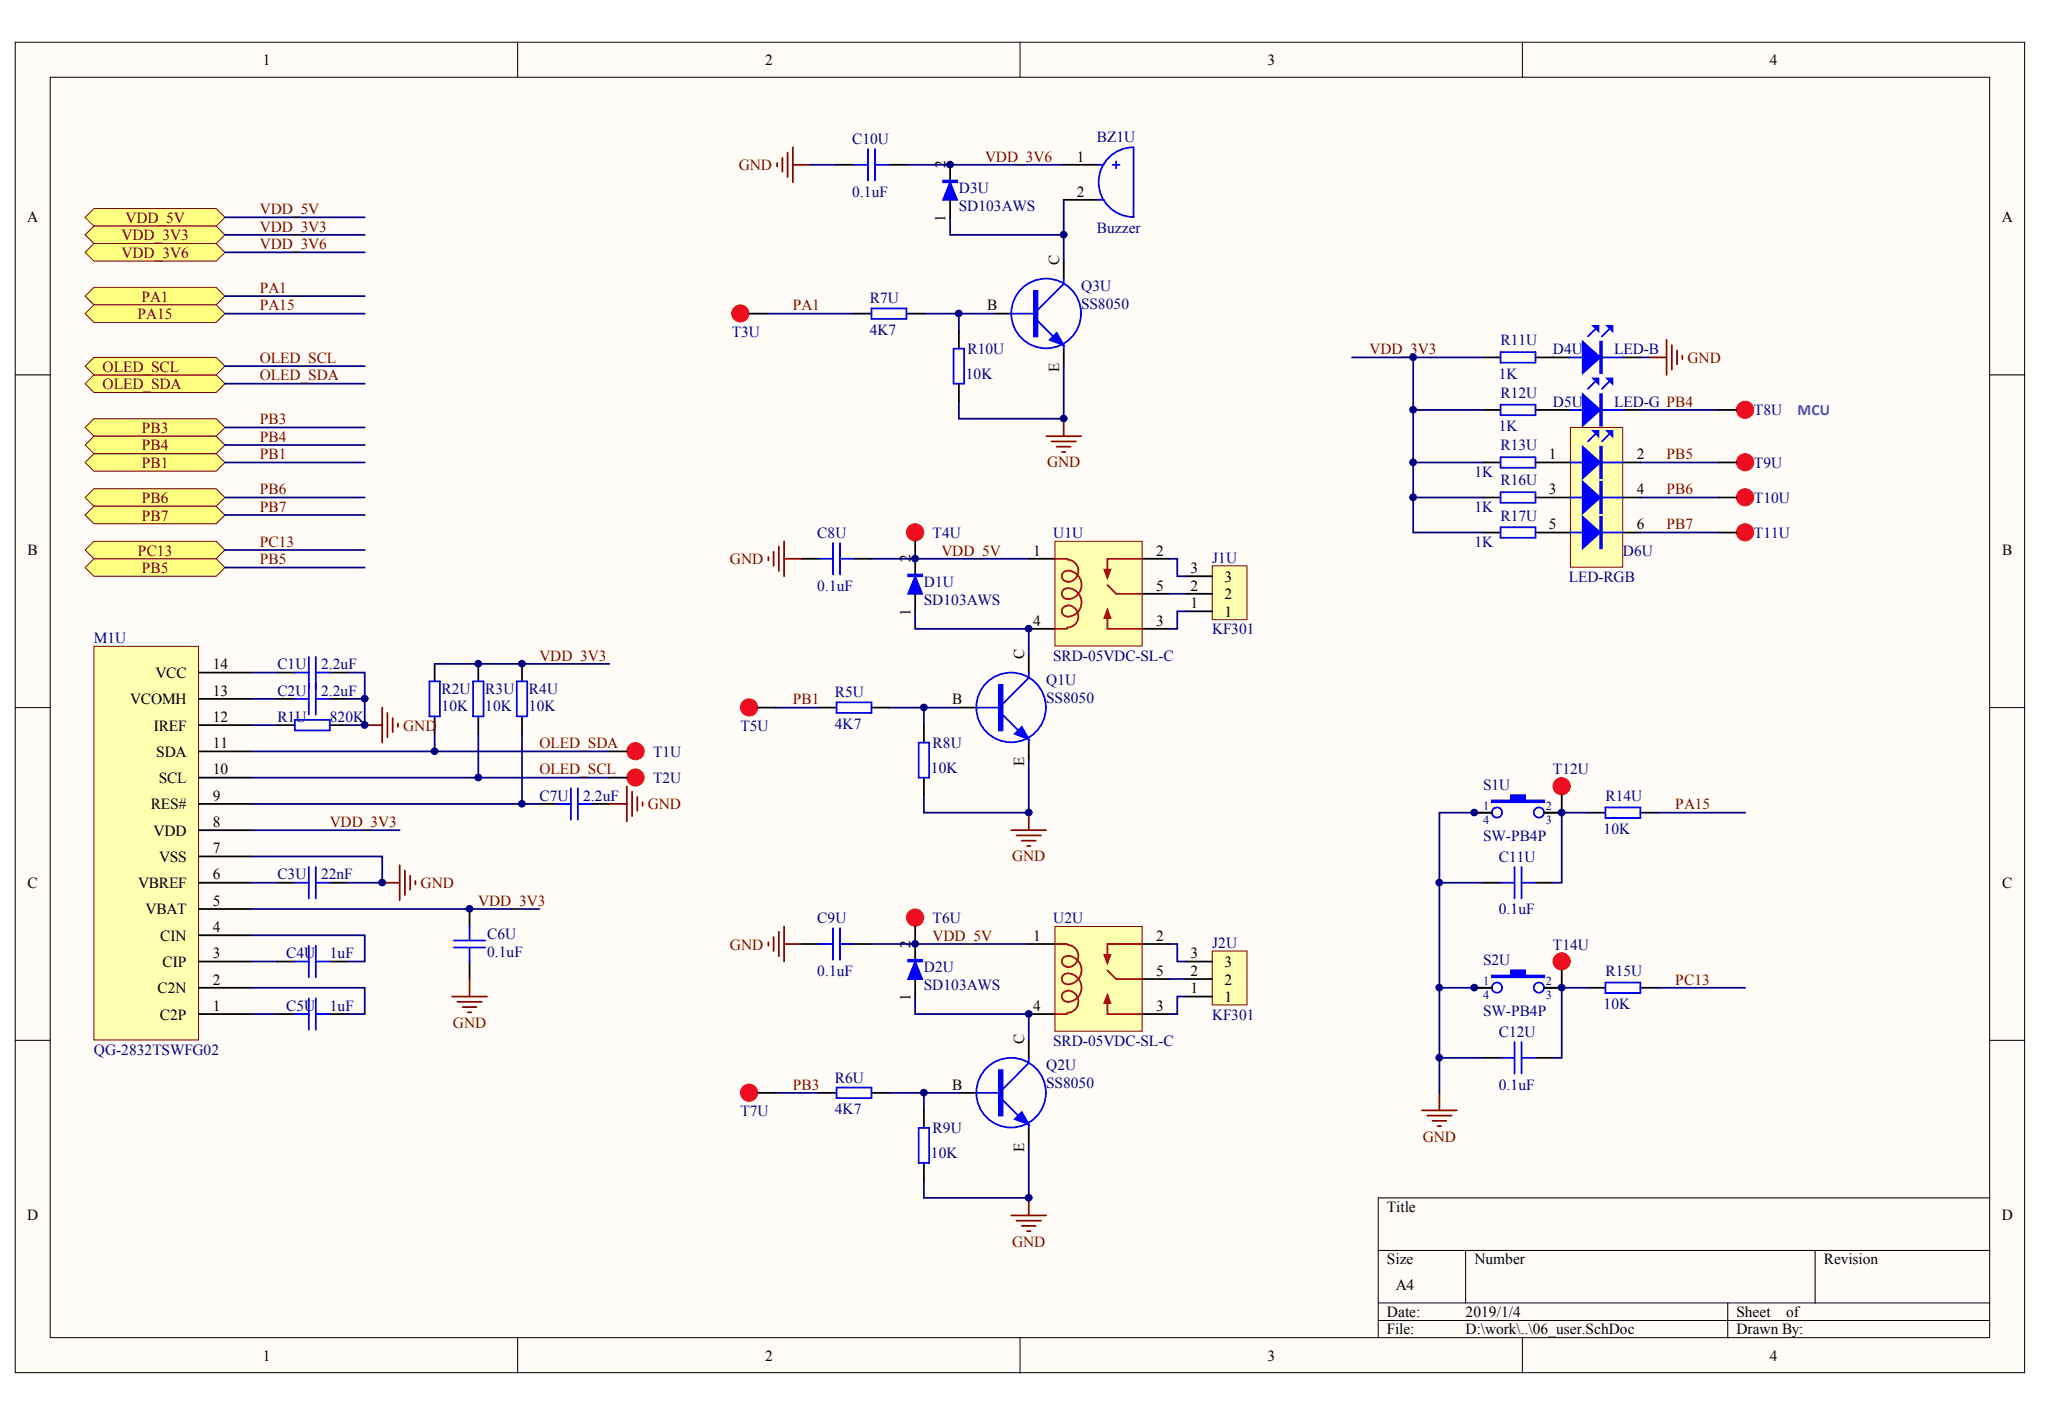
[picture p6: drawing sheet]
<svg xmlns="http://www.w3.org/2000/svg" width="289mm" height="200mm" viewBox="0 0 289 200" stroke-linecap="round" stroke-linejoin="round" font-family="sans-serif">
<g fill="#fffcf8" stroke="#000" stroke-width=".14">
<path d="M2.2 6h283.4v187.6h-283.4z"/>
<path d="M7.1 10.9h273.6v177.8h-273.6z"/>
</g>
<g fill="none" stroke="#000" stroke-width=".14">
<path d="M73 6v4.9M143.9 6v4.9M214.8 6v4.9M2.2 52.9h4.9M280.7 52.9h5M2.2 99.8h4.9M280.7 99.8h5M2.2 146.7h4.9M280.7 146.7h5M194.4 176.4h86.3M206.8 176.4v7.4M256.1 176.4v7.4"/>
<path d="M280.7 169h-86.3v19.7M73 188.7v5M143.9 188.7v5M194.4 183.8h86.3M194.4 186.3h86.3M214.8 188.7v5M243.7 183.8v4.9"/>
</g>
<path d="M13.2 29.4h17.3l1.2 1.3-1.2 1.2h-17.3l-1.2-1.2z" fill-rule="evenodd" fill="#ffff80" stroke="#800000" stroke-width=".14"/>
<path d="M31.7 30.7h19.8" fill="none" stroke="#000080" stroke-width=".25"/>
<path d="M13.2 31.9h17.3l1.2 1.2-1.2 1.3h-17.3l-1.2-1.3z" fill-rule="evenodd" fill="#ffff80" stroke="#800000" stroke-width=".14"/>
<path d="M31.7 33.1h19.8M190.7 50.4h8.7M199.4 57.8h9.8M209.2 50.4h-9.8v14.8h9.8M231.4 50.4h1.2M231.4 57.8h11.1M231.4 65.2h11.1" fill="none" stroke="#000080" stroke-width=".25"/>
<path d="M209.2 50.4h2.5M209.2 57.8h2.5M216.6 50.4h5M216.6 57.8h5M229 50.4h2.4M229 57.8h2.4M209.2 65.2h2.5M216.6 65.2h2.5" fill="none" stroke="#000" stroke-width=".25"/>
<path d="M211.7 49.7h4.9v1.5h-4.9zM211.7 57.1h4.9v1.5h-4.9zM221.6 50.4h7.4M221.6 57.8h7.4M225 46.5l-1 1M225 53.9l-1 1M227 46.5l-1 1M227 53.9l-1 1M211.7 64.5h4.9v1.5h-4.9z" fill="none" stroke="#00f" stroke-width=".25"/>
<g fill="#00f" stroke="#00f" stroke-width=".25">
<path d="M223.3 48.2l2.4 2.2-2.4 2.2z"/>
<path d="M226.7 46h.8v.7z"/>
<path d="M224.8 46h.7v.7z"/>
<path d="M223.3 55.6l2.4 2.2-2.4 2.3z"/>
<path d="M226.7 53.4h.8v.7z"/>
<path d="M224.8 53.4h.7v.7z"/>
<path d="M225.7 48.2h.3v4.4h-.3z" fill-rule="evenodd"/>
<path d="M225.7 55.6h.3v4.5h-.3z" fill-rule="evenodd"/>
</g>
<path d="M232.6 50.4h2.5M235.1 47.9v5M235.9 48.7v3.4M236.6 49.4v2M237.3 50.2v.5" fill="none" stroke="#800000" stroke-width=".25"/>
<path d="M13.2 40.5h17.3l1.2 1.3-1.2 1.2h-17.3l-1.2-1.2z" fill-rule="evenodd" fill="#ffff80" stroke="#800000" stroke-width=".14"/>
<path d="M31.7 41.8h19.8" fill="none" stroke="#000080" stroke-width=".25"/>
<path d="M13.2 43h17.3l1.2 1.2-1.2 1.3h-17.3l-1.2-1.3z" fill-rule="evenodd" fill="#ffff80" stroke="#800000" stroke-width=".14"/>
<g fill="none" stroke="#000080" stroke-width=".25">
<path d="M114.3 23.2h3.7M127.9 23.2h22.2M134 30.7v2.4h16.1M150.1 28.2v8.6M31.7 44.2h19.8M108.2 44.2h12.3M130.3 44.2h9.9M135.3 44.2v2.5M150.1 51.7v7.4h-14.8v-2.5M122.9 78.8h22.2M109.4 99.8h6.2M125.4 99.8h9.9"/>
<path d="M129.1 86.2v2.5h16v3.7M130.3 99.8v2.5M145.1 107.2v7.4h-14.8v-2.4"/>
</g>
<g fill="none" stroke="#000" stroke-width=".25">
<path d="M118 23.2h2.5M125.4 23.2h2.5M134 23.2v2.5M134 28.2v2.5M150.1 36.8v2.5M150.1 23.2h4.9M150.1 28.2h4.9M120.5 44.2h2.4M127.9 44.2h2.4M135.3 46.7v2.5M135.3 54.1v2.5M140.2 44.2h2.5"/>
<path d="M150.1 49.2v2.5M113.1 78.8h2.5M120.5 78.8h2.4M129.1 78.8v2.5M115.6 99.8h2.4M122.9 99.8h2.5M129.1 83.8v2.4M135.3 99.8h2.4M145.1 92.4v2.5M130.3 102.3v2.5M130.3 109.7v2.5M145.1 104.8v2.4"/>
</g>
<g fill="none" stroke="#00f" stroke-width=".25">
<path d="M120.5 23.2h2M122.5 21v4.5M123.4 23.2h2M123.4 21v4.5M150.1 39.3v.7l-3.7 3.7M155 23.2h.7M155 28.2h.7M157 23.2h1M157.5 22.8v.9M159.9 30.6a4.9 4.9 0 0 1-4.9-4.9 4.9 4.9 0 0 1 4.9-4.9v9.9M122.9 43.5h5v1.5h-5zM134.5 49.2h1.5v4.9h-1.5z"/>
<path d="M142.7 44.2h3.7M146.4 45.2l2.2 2.3M150.1 48.7v.5M115.6 78.8h1.9M117.5 76.6v4.4M118.5 78.8h2M118.5 76.6v4.4M118 99.1h4.9v1.5h-4.9zM137.7 99.8h3.7M145.1 94.9v.7l-3.7 3.7M129.6 104.8h1.5v4.9h-1.5zM141.4 100.8l2.3 2.2"/>
<path d="M145.1 104.3v.5"/>
<circle cx="147.6" cy="44.2" r="4.9"/>
<circle cx="142.6" cy="99.8" r="4.9"/>
</g>
<g fill="#00f" stroke="#00f" stroke-width=".25">
<path d="M149.1 47l1 1.7-2-.8z"/>
<path d="M134 25.7l1 2.5h-1.9z"/>
<path d="M144.1 102.5l1 1.8-1.9-.8z"/>
<path d="M129.1 81.3l1 2.5h-2z"/>
<path d="M145.9 41h.5v6.5h-.5z" fill-rule="evenodd"/>
<path d="M133.1 25.5h1.9v.2h-1.9z" fill-rule="evenodd"/>
<path d="M140.9 96.6h.5v6.4h-.5z" fill-rule="evenodd"/>
<path d="M128.1 81h2v.3h-2z" fill-rule="evenodd"/>
</g>
<g fill="none" stroke="#800000" stroke-width=".25">
<path d="M109.6 23v.5M110.4 22.3v1.9M111.1 21.5v3.5M111.9 20.8v4.9M111.9 23.2h2.4M150.1 59.1v2.4M147.6 61.5h4.9M148.3 62.3h3.5M149.1 63h1.9M149.8 63.8h.5M142.7 117.1h4.9M143.4 117.9h3.5"/>
<path d="M144.1 118.6h2M144.9 119.3h.5M145.1 114.6v2.5"/>
</g>
<path d="M171 79.8h4.9v7.6h-4.9z" fill="#ffffb0" stroke="#800000" stroke-width=".14"/>
<path d="M167.3 86.2h3.7M167.3 83.8h3.7M167.3 81.3h3.7" fill="none" stroke="#000" stroke-width=".25"/>
<path d="M164.9 78.8h1.2v2.5h1.2M164.9 83.8h2.4M167.3 86.2h-1.2v2.5h-1.2" fill="none" stroke="#000080" stroke-width=".25"/>
<path d="M148.8 76.4h12.3v14.7h-12.3z" fill="#ffffb0" stroke="#800000" stroke-width=".14"/>
<path d="M148.8 78.8h1.8M150.6 78.9a1.58 1.58 0 0 1 1.5 1.7 1.58 1.58 0 0 1-1.5 1.5M161.2 78.8h-5v2.5M148.8 88.7h1.8M150.6 80.5a.74 .74 0 0 0-.8 .8 .74 .74 0 0 0 .7 .7M150.6 83a.74 .74 0 0 0-.8 .7 .74 .74 0 0 0 .7 .8M150.6 85.5a.74 .74 0 0 0-.8 .7 .74 .74 0 0 0 .7 .7M150.6 85.4a1.58 1.58 0 0 1 1.5 1.6 1.58 1.58 0 0 1-1.5 1.5M150.6 80.5a2.03 2.03 0 0 1 2 2 2.03 2.03 0 0 1-2 2M150.6 82.9a2.03 2.03 0 0 1 2 2.1 2.03 2.03 0 0 1-2 2M156.2 86.2v2.5h5M156.2 82.5l1.3 1.3h3.7" fill="none" stroke="#bf0000" stroke-width=".25"/>
<g fill="none" stroke="#000" stroke-width=".25">
<path d="M145.1 78.8h3.7M161.2 78.8h3.7M145.1 88.7h3.7M161.2 88.7h3.7M161.2 83.8h3.7M113.1 133.2h2.5M120.5 133.2h2.4M129.1 133.2v2.4M129.1 138.1v2.5M115.6 154.2h2.4M122.9 154.2h2.5M130.3 156.6v2.5"/>
<path d="M135.3 154.2h2.4M145.1 146.7v2.5M145.1 159.1v2.5M130.3 164v2.5"/>
</g>
<g fill="#bf0000" stroke="#bf0000" stroke-width=".14">
<path d="M155.7 80.3h1l-.5 1.4z"/>
<path d="M156.2 85.9l.5 1.3h-1z"/>
</g>
<g fill="none" stroke="#800000" stroke-width=".25">
<path d="M108.4 78.6v.5M109.1 77.8v2M109.9 77.1v3.5M110.6 76.4v4.9M110.6 78.8h2.5M108.4 132.9v.5M109.1 132.2v2M109.9 131.4v3.5M110.6 130.7v4.9M110.6 133.2h2.5M142.7 171.5h4.9M143.4 172.2h3.5"/>
<path d="M144.1 172.9h2M144.9 173.7h.5M145.1 169v2.5"/>
</g>
<g fill="none" stroke="#00f" stroke-width=".25">
<path d="M115.6 133.2h1.9M117.5 130.9v4.5M118.5 133.2h2M118.5 130.9v4.5M118 153.4h4.9v1.5h-4.9zM129.6 159.1h1.5v4.9h-1.5zM137.7 154.2h3.7M141.4 155.1l2.3 2.3M145.1 149.2v.8l-3.7 3.7M145.1 158.6v.5"/>
<circle cx="142.6" cy="154.1" r="4.9"/>
</g>
<g fill="#00f" stroke="#00f" stroke-width=".25">
<path d="M144.1 156.9l1 1.7-1.9-.7z"/>
<path d="M129.1 135.6l1 2.5h-2z"/>
<path d="M140.9 150.9h.5v6.5h-.5z" fill-rule="evenodd"/>
<path d="M128.1 135.4h2v.2h-2z" fill-rule="evenodd"/>
</g>
<path d="M122.9 133.2h22.2M109.4 154.2h6.2M125.4 154.2h9.9M129.1 140.6v2.4h16v3.7M130.3 154.2v2.4M145.1 161.6v7.4h-14.8v-2.5" fill="none" stroke="#000080" stroke-width=".25"/>
<path d="M171 134.2h4.9v7.6h-4.9z" fill="#ffffb0" stroke="#800000" stroke-width=".14"/>
<path d="M167.3 138.1h3.7M167.3 135.6h3.7M167.3 140.6h3.7" fill="none" stroke="#000" stroke-width=".25"/>
<path d="M164.9 133.2h1.2v2.4h1.2M164.9 138.1h2.4M167.3 140.6h-1.2v2.4h-1.2" fill="none" stroke="#000080" stroke-width=".25"/>
<path d="M148.8 130.7h12.3v14.8h-12.3z" fill="#ffffb0" stroke="#800000" stroke-width=".14"/>
<path d="M148.8 133.2h1.8M150.6 134.9a.74 .74 0 0 0-.8 .7 .74 .74 0 0 0 .7 .8M150.6 137.3a.74 .74 0 0 0-.8 .8 .74 .74 0 0 0 .7 .7M150.6 139.8a.74 .74 0 0 0-.8 .7 .74 .74 0 0 0 .7 .8M150.6 133.3a1.58 1.58 0 0 1 1.5 1.6 1.58 1.58 0 0 1-1.5 1.5M150.6 139.7a1.58 1.58 0 0 1 1.5 1.6 1.58 1.58 0 0 1-1.5 1.6M150.6 134.8a2.03 2.03 0 0 1 2 2.1 2.03 2.03 0 0 1-2 2M150.6 137.3a2.03 2.03 0 0 1 2 2 2.03 2.03 0 0 1-2 2M156.2 136.9l1.3 1.2h3.7M161.2 133.2h-5v2.4M148.8 143h1.8M156.2 140.6v2.4h5" fill="none" stroke="#bf0000" stroke-width=".25"/>
<path d="M145.1 133.2h3.7M161.2 133.2h3.7M161.2 138.1h3.7M145.1 143h3.7M161.2 143h3.7" fill="none" stroke="#000" stroke-width=".25"/>
<g fill="#bf0000" stroke="#bf0000" stroke-width=".14">
<path d="M155.7 134.6h1l-.5 1.4z"/>
<path d="M156.2 140.2l.5 1.4h-1z"/>
</g>
<path d="M13.2 91.2h14.8v55.5h-14.8z" fill="#ffffb0" stroke="#800000" stroke-width=".14"/>
<g fill="none" stroke="#000" stroke-width=".25">
<path d="M28 94.9h7.4M28 98.6h7.4M39.1 94.9h2.5M39.1 98.6h2.5M46.5 94.9h2.5M46.5 98.6h2.5M61.3 93.6v2.5M67.5 93.6v2.5M73.6 93.6v2.5M28 102.3h7.4M28 106h7.4M28 109.7h7.4"/>
<path d="M28 113.4h7.4M28 117.1h7.4M39.1 102.3h2.5M46.5 102.3h2.5M61.3 101.1v2.4M67.5 101.1v2.4M73.6 101.1v2.4M76.1 113.4h2.5M83.5 113.4h2.5M28 120.8h7.4M28 124.5h7.4M28 128.2h7.4"/>
<path d="M28 131.9h7.4M28 135.6h7.4M28 139.3h7.4M39.1 124.5h2.5M39.1 135.6h2.5M46.5 124.5h2.5M46.5 135.6h2.5M66.2 128.2v2.5M66.2 135.6v2.5M28 143h7.4M39.1 143h2.5M46.5 143h2.5"/>
</g>
<g fill="none" stroke="#00f" stroke-width=".25">
<path d="M41.6 94.9h2M41.6 98.6h2M43.6 92.7v8.1M44.6 94.9h1.9M44.6 92.7v8.1M44.6 98.6h1.9M60.6 96.1h1.5v5h-1.5zM66.7 96.1h1.5v5h-1.5zM72.9 96.1h1.5v5h-1.5zM41.6 101.5h4.9v1.5h-4.9zM78.6 113.4h1.9M80.5 111.2v4.4"/>
<path d="M81.5 113.4h2M81.5 111.2v4.4M41.6 124.5h2M41.6 135.6h2M43.6 122.3v4.4M43.6 133.4v4.5M44.6 122.3v4.4M44.6 133.4v4.5M44.6 124.5h1.9M44.6 135.6h1.9M64 132.7h4.5M64 133.7h4.5"/>
<path d="M66.2 130.7v2M66.2 133.7v1.9M41.6 143h2M43.6 140.8v4.5M44.6 140.8v4.5M44.6 143h1.9"/>
</g>
<g fill="none" stroke="#000080" stroke-width=".25">
<path d="M35.4 94.9h3.7M35.4 98.6h3.7M49 94.9h2.5v7.4h-2.5M49 98.6h2.5M61.3 93.6h24.7M35.4 106h50.6M35.4 109.7h50.6M35.4 102.3h3.7M35.4 113.4h40.7M35.4 117.1h21M61.3 103.5v2.5M67.5 103.5v6.2"/>
<path d="M73.6 103.5v9.9M35.4 120.8h18.5v3.7h-4.9M35.4 131.9h16.1v3.7h-2.5M35.4 139.3h16.1v3.7h-2.5M35.4 124.5h3.7M35.4 128.2h40.7M35.4 135.6h3.7M35.4 143h3.7"/>
</g>
<g fill="none" stroke="#800000" stroke-width=".25">
<path d="M53.9 99.8v5M51.5 102.3h2.4M54.7 100.6v3.4M55.4 101.3v2M56.1 102v.5M86 113.4h2.4M88.4 110.9v5M89.2 111.7v3.4M89.9 112.4v2M90.7 113.2v.5M53.9 124.5h2.5M56.4 122v5"/>
<path d="M57.1 122.8v3.4M57.9 123.5v2M58.6 124.3v.5M66.2 138.1v2.5M63.8 140.6h4.9M64.5 141.3h3.5M65.3 142.1h1.9M66 142.8h.5"/>
</g>
<g fill="#ffff80" stroke="#800000" stroke-width=".14">
<path d="M13.2 52.9h17.3l1.2 1.2-1.2 1.3h-17.3l-1.2-1.3z" fill-rule="evenodd"/>
<path d="M13.2 50.4h17.3l1.2 1.3-1.2 1.2h-17.3l-1.2-1.2z" fill-rule="evenodd"/>
</g>
<path d="M31.7 51.7h19.8M31.7 54.1h19.8" fill="none" stroke="#000080" stroke-width=".25"/>
<path d="M13.2 59.1h17.3l1.2 1.2-1.2 1.2h-17.3l-1.2-1.2z" fill-rule="evenodd" fill="#ffff80" stroke="#800000" stroke-width=".14"/>
<path d="M31.7 60.3h19.8" fill="none" stroke="#000080" stroke-width=".25"/>
<path d="M13.2 61.5h17.3l1.2 1.3-1.2 1.2h-17.3l-1.2-1.2z" fill-rule="evenodd" fill="#ffff80" stroke="#800000" stroke-width=".14"/>
<path d="M31.7 62.8h19.8" fill="none" stroke="#000080" stroke-width=".25"/>
<path d="M13.2 64h17.3l1.2 1.2-1.2 1.3h-17.3l-1.2-1.3z" fill-rule="evenodd" fill="#ffff80" stroke="#800000" stroke-width=".14"/>
<path d="M31.7 65.2h19.8M208 114.6h-4.9v39.6M224 114.6h-3.7v9.9h-1.2M233.9 114.6h12.3M203.1 139.3h4.9M203.1 124.5h6.1M224 139.3h-3.7v9.9h-1.2M233.9 139.3h12.3M203.1 149.2h6.1" fill="none" stroke="#000080" stroke-width=".25"/>
<path d="M208 114.6h2.5M217.9 114.6h2.4M224 114.6h2.5M231.4 114.6h2.5M208 139.3h2.5M209.2 124.5h2.5M216.6 124.5h2.5M217.9 139.3h2.4M224 139.3h2.5M231.4 139.3h2.5M209.2 149.2h2.5M216.6 149.2h2.5" fill="none" stroke="#000" stroke-width=".25"/>
<g fill="#00f" stroke="#00f" stroke-width=".25">
<path d="M210.5 112.9h2.7v-.7h1.9v.7h2.8v.3h-7.4z" fill-rule="evenodd"/>
<path d="M210.5 137.6h2.7v-.7h1.9v.7h2.8v.3h-7.4z" fill-rule="evenodd"/>
</g>
<g fill="none" stroke="#00f" stroke-width=".25">
<path d="M226.5 113.9h4.9v1.5h-4.9zM211.7 124.5h2M213.7 122.3v4.4M214.7 124.5h1.9M214.7 122.3v4.4M226.5 138.6h4.9v1.5h-4.9zM211.7 149.2h2M213.7 147v4.4M214.7 147v4.4M214.7 149.2h1.9"/>
<circle cx="211.2" cy="114.6" r=".72"/>
<circle cx="217.1" cy="114.6" r=".72"/>
<circle cx="211.2" cy="139.3" r=".72"/>
<circle cx="217.1" cy="139.3" r=".72"/>
</g>
<path d="M200.6 156.6h4.9M201.3 157.4h3.5M202.1 158.1h2M202.8 158.9h.5M203.1 154.2v2.4" fill="none" stroke="#800000" stroke-width=".25"/>
<path d="M13.2 68.9h17.3l1.2 1.3-1.2 1.2h-17.3l-1.2-1.2z" fill-rule="evenodd" fill="#ffff80" stroke="#800000" stroke-width=".14"/>
<path d="M31.7 70.2h19.8" fill="none" stroke="#000080" stroke-width=".25"/>
<path d="M13.2 71.4h17.3l1.2 1.2-1.2 1.3h-17.3l-1.2-1.3z" fill-rule="evenodd" fill="#ffff80" stroke="#800000" stroke-width=".14"/>
<path d="M31.7 72.6h19.8" fill="none" stroke="#000080" stroke-width=".25"/>
<path d="M221.6 60.3h7.3v19.7h-7.3z" fill="#ffffb0" stroke="#800000" stroke-width=".14"/>
<path d="M209.2 70.2h2.5M209.2 75.1h2.5M216.6 70.2h5M216.6 75.1h5M219.1 65.2h2.5M229 70.2h2.4M229 75.1h2.4M229 65.2h2.4" fill="none" stroke="#000" stroke-width=".25"/>
<path d="M211.7 69.4h4.9v1.5h-4.9zM211.7 74.4h4.9v1.5h-4.9zM221.6 70.2h7.4M221.6 75.1h7.4M221.6 65.2h7.4M225 61.3l-1 1M227 61.3l-1 1" fill="none" stroke="#00f" stroke-width=".25"/>
<g fill="#00f" stroke="#00f" stroke-width=".25">
<path d="M223.3 68l2.4 2.2-2.4 2.2z"/>
<path d="M223.3 72.9l2.4 2.2-2.4 2.2z"/>
<path d="M223.3 63l2.4 2.2-2.4 2.3z"/>
<path d="M226.7 60.8h.8v.7z"/>
<path d="M224.8 60.8h.7v.7z"/>
<path d="M225.7 68h.3v4.4h-.3z" fill-rule="evenodd"/>
<path d="M225.7 72.9h.3v4.4h-.3z" fill-rule="evenodd"/>
<path d="M225.7 63h.3v4.5h-.3z" fill-rule="evenodd"/>
</g>
<path d="M199.4 65.2v9.9h9.8M199.4 70.2h9.8M231.4 70.2h11.1M231.4 75.1h11.1" fill="none" stroke="#000080" stroke-width=".25"/>
<path d="M13.2 76.4h17.3l1.2 1.2-1.2 1.2h-17.3l-1.2-1.2z" fill-rule="evenodd" fill="#ffff80" stroke="#800000" stroke-width=".14"/>
<path d="M31.7 77.6h19.8" fill="none" stroke="#000080" stroke-width=".25"/>
<path d="M13.2 78.8h17.3l1.2 1.3-1.2 1.2h-17.3l-1.2-1.2z" fill-rule="evenodd" fill="#ffff80" stroke="#800000" stroke-width=".14"/>
<path d="M31.7 80.1h19.8" fill="none" stroke="#000080" stroke-width=".25"/>
<g fill="#ee0e22" stroke="#ee0e22" stroke-width=".14">
<circle cx="105.7" cy="154.1" r="1.22"/>
<circle cx="105.7" cy="99.8" r="1.22"/>
<circle cx="104.5" cy="44.2" r="1.22"/>
<circle cx="129.1" cy="129.4" r="1.22"/>
<circle cx="129.1" cy="75.1" r="1.22"/>
<circle cx="246.2" cy="65.2" r="1.22"/>
<circle cx="246.2" cy="70.2" r="1.22"/>
<circle cx="246.2" cy="75.1" r="1.22"/>
<circle cx="246.2" cy="57.8" r="1.22"/>
<circle cx="220.3" cy="110.9" r="1.22"/>
<circle cx="220.3" cy="135.6" r="1.22"/>
<circle cx="89.7" cy="106" r="1.22"/>
<circle cx="89.7" cy="109.7" r="1.22"/>
</g>
<g fill="none" stroke="#000" stroke-width=".25">
<path d="M105.7 44.2h2.5M242.5 57.8h2.5M129.1 76.4v2.4M242.5 65.2h2.5M242.5 70.2h2.5M242.5 75.1h2.5M106.9 99.8h2.5M86 106h2.4M86 109.7h2.4M220.3 112.2v2.4M129.1 130.7v2.5M220.3 136.9v2.4"/>
<path d="M106.9 154.2h2.5"/>
</g>
<path d="M13.2 34.4h17.3l1.2 1.2-1.2 1.2h-17.3l-1.2-1.2z" fill-rule="evenodd" fill="#ffff80" stroke="#800000" stroke-width=".14"/>
<path d="M31.7 35.6h19.8" fill="none" stroke="#000080" stroke-width=".25"/>
<g fill="#000080" stroke="#000080" stroke-width=".14">
<circle cx="51.4" cy="102.3" r=".48"/>
<circle cx="51.4" cy="98.6" r=".48"/>
<circle cx="53.9" cy="124.5" r=".48"/>
<circle cx="61.3" cy="106" r=".48"/>
<circle cx="66.2" cy="128.2" r=".48"/>
<circle cx="67.5" cy="109.7" r=".48"/>
<circle cx="67.5" cy="93.6" r=".48"/>
<circle cx="73.6" cy="113.4" r=".48"/>
<circle cx="73.6" cy="93.6" r=".48"/>
<circle cx="129.1" cy="133.1" r=".48"/>
<circle cx="129.1" cy="78.8" r=".48"/>
<circle cx="130.3" cy="154.1" r=".48"/>
<circle cx="130.3" cy="99.8" r=".48"/>
<circle cx="134" cy="23.2" r=".48"/>
<circle cx="135.3" cy="44.2" r=".48"/>
<circle cx="145.1" cy="169" r=".48"/>
<circle cx="145.1" cy="143" r=".48"/>
<circle cx="145.1" cy="114.6" r=".48"/>
<circle cx="145.1" cy="88.7" r=".48"/>
<circle cx="150.1" cy="59" r=".48"/>
<circle cx="150.1" cy="33.1" r=".48"/>
<circle cx="199.4" cy="70.2" r=".48"/>
<circle cx="199.4" cy="65.2" r=".48"/>
<circle cx="199.4" cy="57.8" r=".48"/>
<circle cx="199.4" cy="50.4" r=".48"/>
<circle cx="203" cy="149.2" r=".47"/>
<circle cx="203" cy="139.3" r=".47"/>
<circle cx="203" cy="124.5" r=".47"/>
<circle cx="208" cy="139.3" r=".48"/>
<circle cx="208" cy="114.6" r=".48"/>
<circle cx="220.3" cy="139.3" r=".48"/>
<circle cx="220.3" cy="114.6" r=".48"/>
</g>
<g font-size="2.2">
<text x="37.1" y="9.2">1</text>
<text x="107.9" y="9.2">2</text>
<text x="178.8" y="9.2">3</text>
<text x="249.7" y="9.2">4</text>
<text x="151.9" y="22.8">1</text>
<text x="151.9" y="27.7">2</text>
<text x="3.9" y="31.4">A</text>
<text x="282.4" y="31.4">A</text>
<text x="139.3" y="43.8">B</text>
<text x="218.5" y="64.8">1</text>
<text x="230.9" y="64.8">2</text>
<text x="218.5" y="69.7">3</text>
<text x="230.9" y="69.7">4</text>
<text x="218.5" y="74.7">5</text>
<text x="230.9" y="74.7">6</text>
<text x="3.9" y="78.3">B</text>
<text x="145.8" y="78.4">1</text>
<text x="163.1" y="78.4">2</text>
<text x="163.1" y="83.3">5</text>
<text x="168" y="83.3">2</text>
<text x="168" y="80.8">3</text>
<text x="172.7" y="82.1">3</text>
<text x="282.5" y="78.3">B</text>
<text x="145.8" y="88.2">4</text>
<text x="163.1" y="88.2">3</text>
<text x="168" y="85.8">1</text>
<text x="172.7" y="87">1</text>
<text x="172.7" y="84.5">2</text>
<text x="21.9" y="95.7">VCC</text>
<text x="30" y="94.4">14</text>
<text x="18.3" y="99.4">VCOMH</text>
<text x="30" y="98.1">13</text>
<text x="30" y="101.8">12</text>
<text x="134.3" y="99.4">B</text>
<text x="21.7" y="103.1">IREF</text>
<text x="22" y="106.8">SDA</text>
<text x="30" y="105.5">11</text>
<text x="22.4" y="110.5">SCL</text>
<text x="30" y="109.2">10</text>
<text x="30" y="112.9">9</text>
<text x="21.3" y="114.2">RES#</text>
<text x="21.7" y="117.9">VDD</text>
<text x="30" y="116.6">8</text>
<text x="3.9" y="125.2">C</text>
<text x="19.5" y="125.3">VBREF</text>
<text x="22.4" y="121.6">VSS</text>
<text x="30" y="120.4">7</text>
<text x="30" y="124.1">6</text>
<text x="282.5" y="125.2">C</text>
<text x="20.5" y="129">VBAT</text>
<text x="30" y="127.8">5</text>
<text x="30" y="131.5">4</text>
<text x="22.6" y="132.7">CIN</text>
<text x="22.9" y="136.4">CIP</text>
<text x="30" y="135.2">3</text>
<text x="145.8" y="132.7">1</text>
<text x="163.1" y="132.7">2</text>
<text x="163.1" y="137.6">5</text>
<text x="168" y="137.6">2</text>
<text x="168" y="135.2">3</text>
<text x="172.7" y="136.4">3</text>
<text x="22.2" y="140.1">C2N</text>
<text x="22.6" y="143.8">C2P</text>
<text x="30" y="138.9">2</text>
<text x="30" y="142.6">1</text>
<text x="145.8" y="142.6">4</text>
<text x="163.1" y="142.6">3</text>
<text x="168" y="140.1">1</text>
<text x="172.7" y="141.4">1</text>
<text x="172.7" y="138.9">2</text>
<text x="134.3" y="153.7">B</text>
<text x="3.9" y="172.2">D</text>
<text x="195.7" y="170.9">Title</text>
<text x="282.4" y="172.2">D</text>
<text x="195.7" y="178.3">Size</text>
<text x="208" y="178.3">Number</text>
<text x="257.3" y="178.3">Revision</text>
<text x="195.7" y="185.7">Date:</text>
<text x="196.9" y="182">A4</text>
<text x="206.8" y="185.7">2019/1/4</text>
<text x="245" y="185.7">Sheet</text>
<text x="252" y="185.7">of</text>
<text x="37.1" y="192">1</text>
<text x="107.9" y="192">2</text>
<text x="178.8" y="192">3</text>
<text x="195.7" y="188.2">File:</text>
<text x="206.8" y="188.2">D:\work\..\06_user.SchDoc</text>
<text x="245" y="188.2">Drawn By:</text>
<text x="249.7" y="192">4</text>
</g>
<g font-size="2.2" fill="#000080">
<text x="120.2" y="20.3">C10U</text>
<text x="154.7" y="20.1">BZ1U</text>
<text x="120.2" y="27.7">0.1uF</text>
<text x="135.3" y="27.2">D3U</text>
<text x="135.3" y="29.7">SD103AWS</text>
<text x="154.7" y="32.9">Buzzer</text>
<text x="152.5" y="41.1">Q3U</text>
<text x="103.2" y="47.5">T3U</text>
<text x="122.7" y="42.8">R7U</text>
<text x="122.7" y="47.2">4K7</text>
<text x="152.5" y="43.5">SS8050</text>
<text x="136.3" y="53.4">10K</text>
<text x="136.5" y="50">R10U</text>
<text x="211.4" y="53.4">1K</text>
<text x="211.7" y="48.7">R11U</text>
<text x="219.1" y="50">D4U</text>
<text x="227.7" y="50">LED-B</text>
<text x="211.7" y="56.1">R12U</text>
<text x="219.1" y="57.4">D5U</text>
<text x="227.7" y="57.4">LED-G PB4</text>
<text x="247.4" y="58.6">T8U</text>
<text x="211.4" y="60.8">1K</text>
<text x="211.7" y="63.5">R13U</text>
<text x="208" y="67.2">1K</text>
<text x="211.7" y="68.5">R16U</text>
<text x="247.4" y="66">T9U</text>
<text x="247.4" y="71">T10U</text>
<text x="115.3" y="75.9">C8U</text>
<text x="131.6" y="75.9">T4U</text>
<text x="148.6" y="75.9">U1U</text>
<text x="208" y="72.2">1K</text>
<text x="208" y="77.1">1K</text>
<text x="211.7" y="73.4">R17U</text>
<text x="247.4" y="75.9">T11U</text>
<text x="115.3" y="83.3">0.1uF</text>
<text x="130.3" y="82.8">D1U</text>
<text x="171" y="79.4">J1U</text>
<text x="221.3" y="82.1">LED-RGB</text>
<text x="229" y="78.4">D6U</text>
<text x="130.3" y="85.3">SD103AWS</text>
<text x="171" y="89.5">KF301</text>
<text x="13.2" y="90.7">M1U</text>
<text x="39.1" y="94.4">C1U</text>
<text x="45.3" y="94.4">2.2uF</text>
<text x="148.6" y="93.2">SRD-05VDC-SL-C</text>
<text x="39.1" y="98.1">C2U</text>
<text x="39.1" y="101.8">R1U</text>
<text x="45.3" y="98.1">2.2uF</text>
<text x="46.5" y="101.8">820K</text>
<text x="62.3" y="97.9">R2U</text>
<text x="62.3" y="100.3">10K</text>
<text x="68.5" y="97.9">R3U</text>
<text x="68.5" y="100.3">10K</text>
<text x="74.6" y="97.9">R4U</text>
<text x="74.6" y="100.3">10K</text>
<text x="117.8" y="98.4">R5U</text>
<text x="147.6" y="96.6">Q1U</text>
<text x="147.6" y="99.1">SS8050</text>
<text x="92.1" y="106.8">T1U</text>
<text x="104.5" y="103.1">T5U</text>
<text x="117.8" y="102.8">4K7</text>
<text x="131.6" y="105.5">R8U</text>
<text x="76.1" y="112.9">C7U</text>
<text x="82.3" y="112.9">2.2uF</text>
<text x="92.1" y="110.5">T2U</text>
<text x="131.3" y="109">10K</text>
<text x="209.2" y="111.5">S1U</text>
<text x="219.1" y="109.2">T12U</text>
<text x="226.5" y="112.9">R14U</text>
<text x="209.2" y="118.6">SW-PB4P</text>
<text x="226.2" y="117.6">10K</text>
<text x="39.1" y="124.1">C3U</text>
<text x="45.3" y="124.1">22nF</text>
<text x="211.4" y="121.6">C11U</text>
<text x="115.3" y="130.2">C9U</text>
<text x="131.6" y="130.2">T6U</text>
<text x="148.6" y="130.2">U2U</text>
<text x="211.4" y="129">0.1uF</text>
<text x="40.4" y="135.2">C4U</text>
<text x="46.5" y="135.2">1uF</text>
<text x="68.7" y="132.5">C6U</text>
<text x="68.7" y="134.9">0.1uF</text>
<text x="115.3" y="137.6">0.1uF</text>
<text x="130.3" y="137.2">D2U</text>
<text x="171" y="133.7">J2U</text>
<text x="209.2" y="136.2">S2U</text>
<text x="219.1" y="133.9">T14U</text>
<text x="226.5" y="137.6">R15U</text>
<text x="40.4" y="142.6">C5U</text>
<text x="46.5" y="142.6">1uF</text>
<text x="130.3" y="139.6">SD103AWS</text>
<text x="171" y="143.8">KF301</text>
<text x="209.2" y="143.3">SW-PB4P</text>
<text x="226.2" y="142.3">10K</text>
<text x="13.2" y="148.8">QG-2832TSWFG02</text>
<text x="148.6" y="147.5">SRD-05VDC-SL-C</text>
<text x="211.4" y="146.3">C12U</text>
<text x="117.8" y="152.7">R6U</text>
<text x="147.6" y="151">Q2U</text>
<text x="147.6" y="153.5">SS8050</text>
<text x="211.4" y="153.7">0.1uF</text>
<text x="104.5" y="157.4">T7U</text>
<text x="117.8" y="157.2">4K7</text>
<text x="131.6" y="159.9">R9U</text>
<text x="131.3" y="163.3">10K</text>
</g>
<g font-size="2.2" fill="#800000">
<text x="139" y="22.8">VDD_3V6</text>
<text x="104.2" y="24">GND</text>
<text x="17.2" y="33.9">VDD_3V3</text>
<text x="17.7" y="31.4">VDD_5V</text>
<text x="36.7" y="30.2">VDD_5V</text>
<text x="36.7" y="32.7">VDD_3V3</text>
<text x="36.7" y="35.1">VDD_3V6</text>
<text x="17.2" y="36.4">VDD_3V6</text>
<text x="36.7" y="41.3">PA1</text>
<text x="19.4" y="45">PA15</text>
<text x="19.9" y="42.5">PA1</text>
<text x="36.7" y="43.8">PA15</text>
<text x="111.9" y="43.8">PA1</text>
<text x="14.5" y="52.4">OLED_SCL</text>
<text x="36.7" y="51.2">OLED_SCL</text>
<text x="36.7" y="53.7">OLED_SDA</text>
<text x="193.2" y="50">VDD_3V3</text>
<text x="238.1" y="51.2">GND</text>
<text x="14.5" y="54.9">OLED_SDA</text>
<text x="36.7" y="59.8">PB3</text>
<text x="20" y="61.1">PB3</text>
<text x="20" y="63.5">PB4</text>
<text x="36.7" y="62.3">PB4</text>
<text x="36.7" y="64.8">PB1</text>
<text x="147.7" y="65.9">GND</text>
<text x="235.1" y="64.8">PB5</text>
<text x="20" y="66">PB1</text>
<text x="20" y="71">PB6</text>
<text x="36.7" y="69.7">PB6</text>
<text x="235.1" y="69.7">PB6</text>
<text x="20" y="73.4">PB7</text>
<text x="36.7" y="72.2">PB7</text>
<text x="36.7" y="77.1">PC13</text>
<text x="235.1" y="74.7">PB7</text>
<text x="19.5" y="78.4">PC13</text>
<text x="20" y="80.8">PB5</text>
<text x="36.7" y="79.6">PB5</text>
<text x="103" y="79.6">GND</text>
<text x="132.8" y="78.4">VDD_5V</text>
<text x="76.1" y="93.2">VDD_3V3</text>
<text x="111.9" y="99.4">PB1</text>
<text x="56.9" y="103.1">GND</text>
<text x="76.1" y="105.5">OLED_SDA</text>
<text x="76.1" y="109.2">OLED_SCL</text>
<text x="46.5" y="116.6">VDD_3V3</text>
<text x="91.4" y="114.2">GND</text>
<text x="236.3" y="114.2">PA15</text>
<text x="59.3" y="125.3">GND</text>
<text x="142.8" y="121.5">GND</text>
<text x="67.5" y="127.8">VDD_3V3</text>
<text x="103" y="133.9">GND</text>
<text x="131.6" y="132.7">VDD_5V</text>
<text x="236.3" y="138.9">PC13</text>
<text x="63.9" y="145">GND</text>
<text x="111.9" y="153.7">PB3</text>
<text x="200.7" y="161">GND</text>
<text x="142.8" y="175.9">GND</text>
</g>
<text font-size="2.2" fill="#009cca" x="253.6" y="58.5">MCU</text>
<g font-size="2.1">
<text x="133.4" y="23.7" transform="rotate(-90 133.4 23.7)">2</text>
<text x="133.4" y="31.2" transform="rotate(-90 133.4 31.2)">1</text>
<text x="149.4" y="37.3" transform="rotate(-90 149.4 37.3)">C</text>
<text x="149.4" y="52.5" transform="rotate(-90 149.4 52.5)">E</text>
<text x="128.5" y="79.3" transform="rotate(-90 128.5 79.3)">2</text>
<text x="128.5" y="86.8" transform="rotate(-90 128.5 86.8)">1</text>
<text x="144.5" y="92.9" transform="rotate(-90 144.5 92.9)">C</text>
<text x="144.5" y="108.1" transform="rotate(-90 144.5 108.1)">E</text>
<text x="128.5" y="133.7" transform="rotate(-90 128.5 133.7)">2</text>
<text x="128.5" y="141.2" transform="rotate(-90 128.5 141.2)">1</text>
<text x="144.5" y="147.2" transform="rotate(-90 144.5 147.2)">C</text>
<text x="144.5" y="162.4" transform="rotate(-90 144.5 162.4)">E</text>
</g>
<g font-size="1.7" fill="#000080">
<text x="209.2" y="114.2">1</text>
<text x="209.2" y="116.2">4</text>
<text x="218.1" y="114.2">2</text>
<text x="218.1" y="116.2">3</text>
<text x="209.2" y="138.9">1</text>
<text x="209.2" y="140.9">4</text>
<text x="218.1" y="138.9">2</text>
<text x="218.1" y="140.9">3</text>
</g>
</svg>
